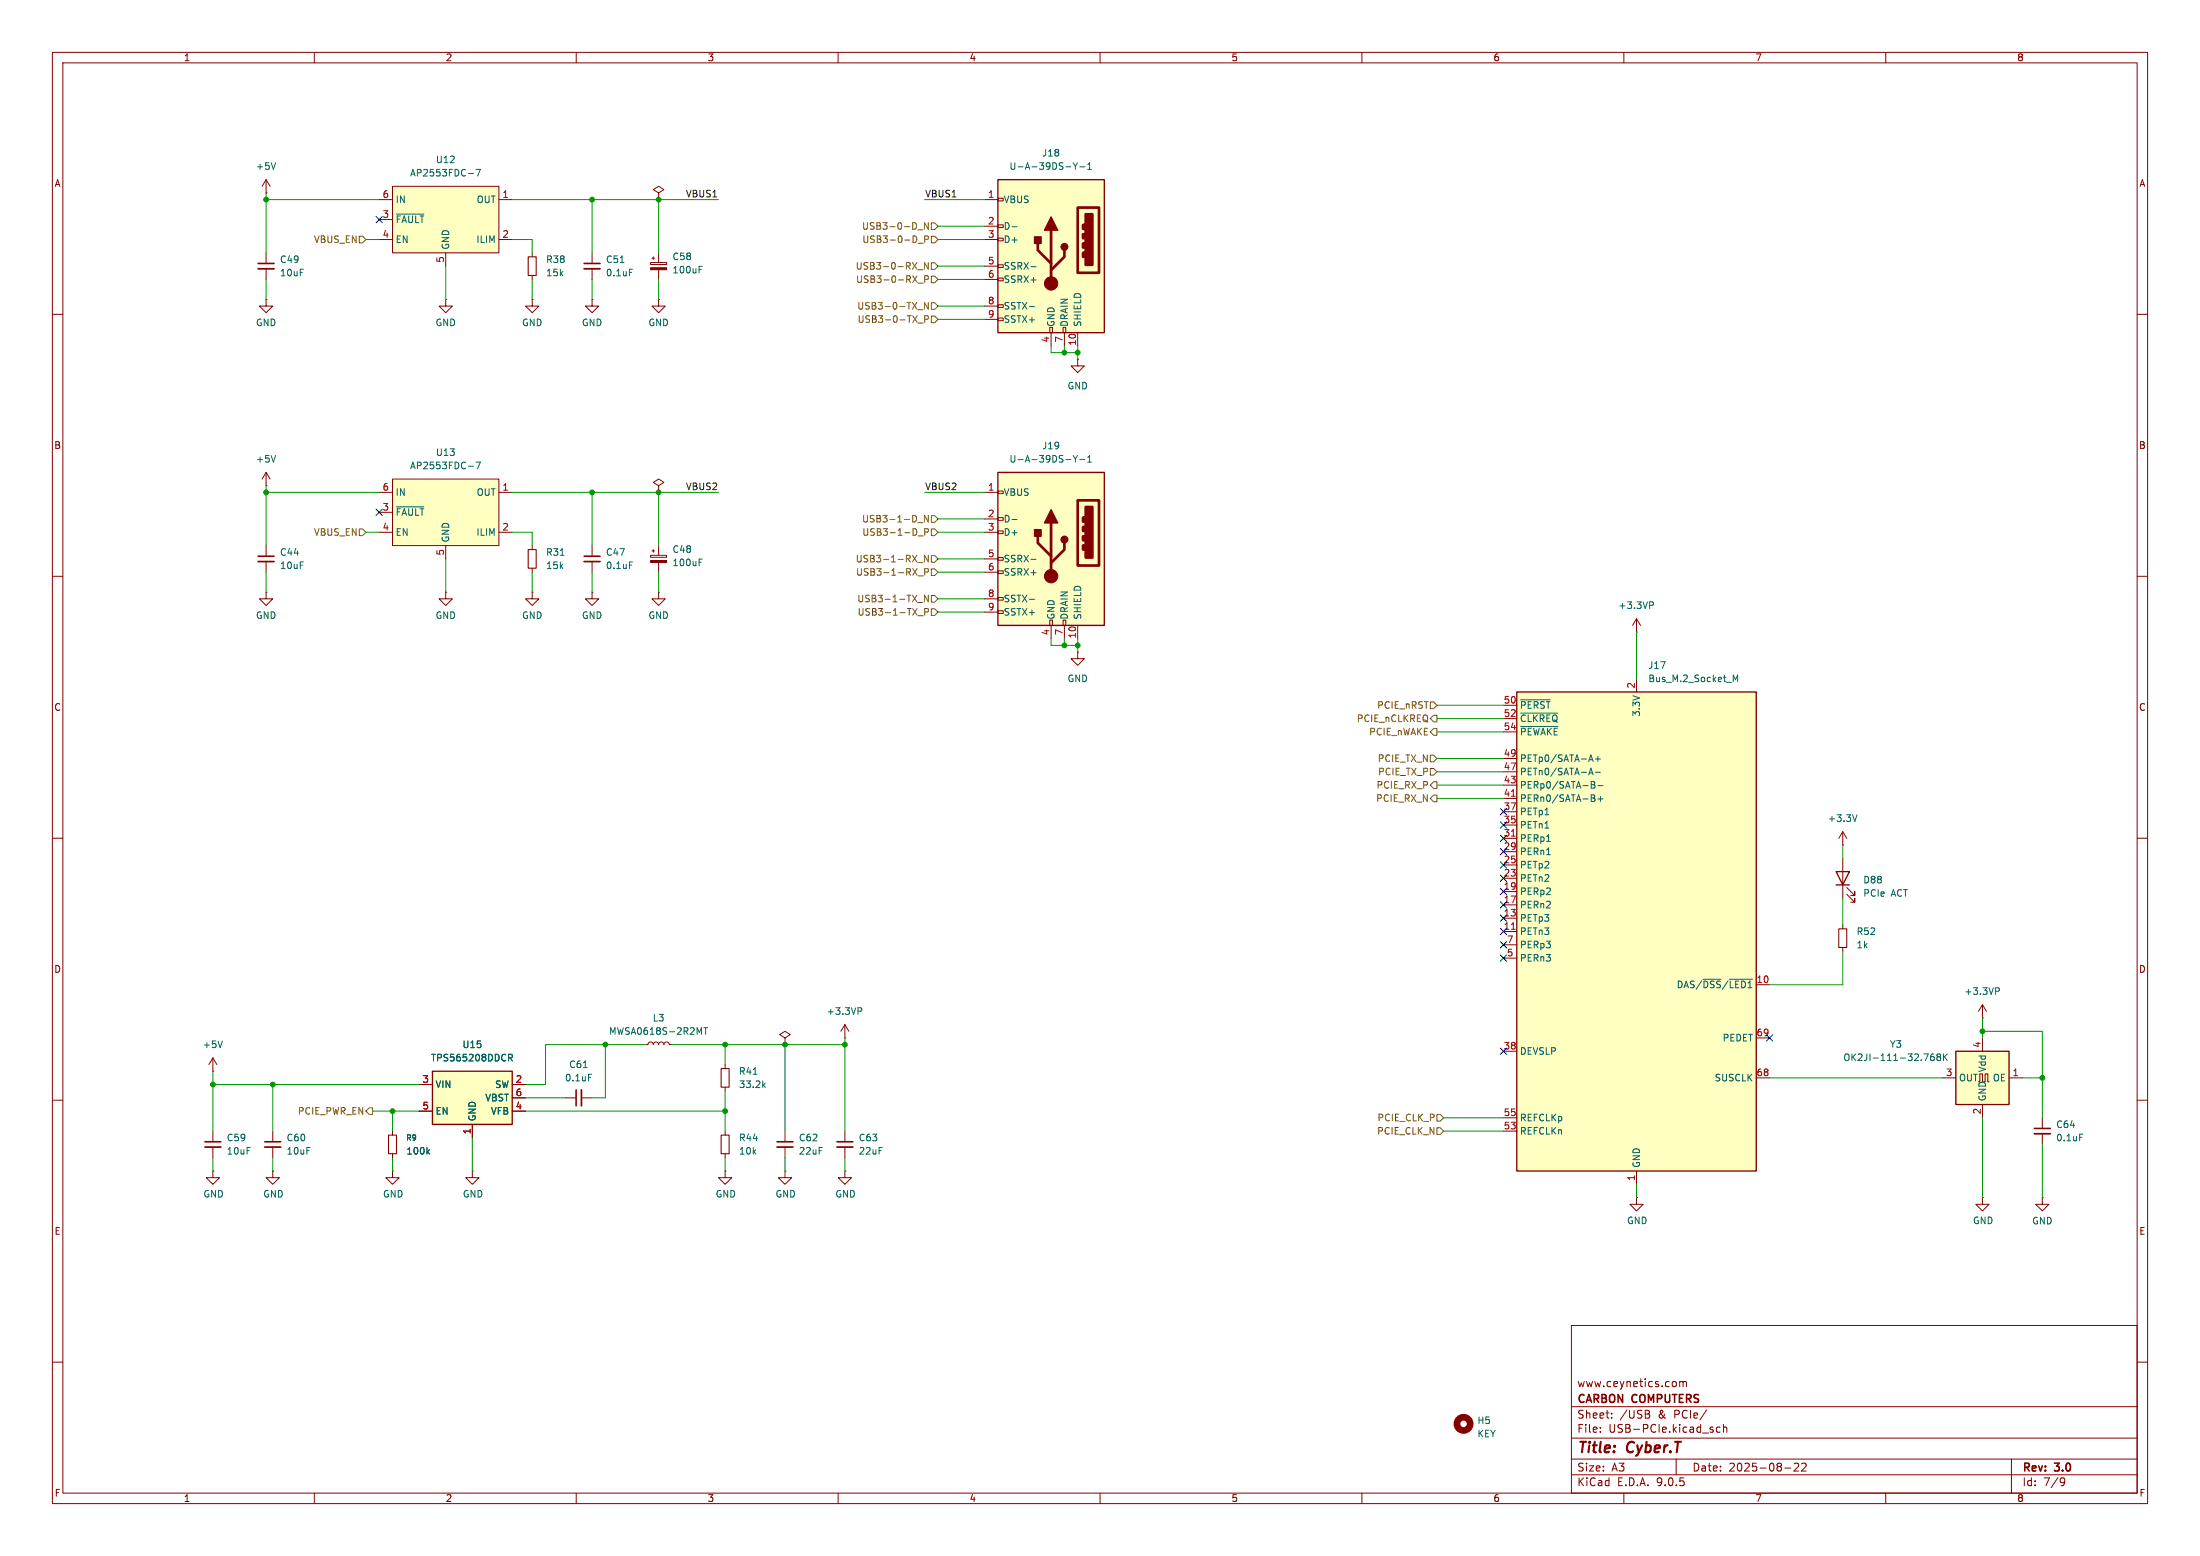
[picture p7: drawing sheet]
<svg xmlns="http://www.w3.org/2000/svg" width="420mm" height="297mm" viewBox="0 0 420 297" stroke-linecap="round" stroke-linejoin="round" font-family="sans-serif">
<g fill="none" stroke="#840000" stroke-width=".19">
<path d="M10 10h400v277h-400zM12 12h396v273h-396zM60 10v2M110 10v2M160 10v2M210 10v2M260 10v2M310 10v2M360 10v2M101.6 48.3v.7M101.6 52.6v.7M113 57.2v1.2h-1.2l1.2 1.3 1.3-1.3h-1.3"/>
<path d="M113 57.2h.1M10 60h2M408 60h2M10 110h2M50.8 113v1.3h-1.3l1.3 1.3 1.3-1.3h-1.3M50.8 113h.1M101.6 104.1v.8M101.6 108.5v.7M408 110h2M10 160h2M351.8 158.8v2.5M351.8 158.8l-.8 1.2"/>
<path d="M351.8 158.8l.8 1.2M408 160h2M351.8 161.3h.1M351.8 163.8v7.7M351.8 176.5v.8M352.6 170.7l1.5 1.5v-.7v.7h-.8M352.6 169.4l1.5 1.5v-.7v.7h-.8M123.2 199.4h.5l.1-.4 .4-.1 .4 .1 .1 .4 .2-.4 .3-.1 .4 .1 .1 .4 .2-.4 .3-.1 .4 .1 .1 .4 .2-.4 .4-.1 .3 .1 .2 .4h.5M149.9 198.1l1-.6-1-.6-1.1 .6 1.1 .6v1.3M149.9 199.4h.1M351.8 180.8v.8M10 210h2"/>
<path d="M52.1 215.9v2M52.1 218.9v2.1M107.9 209.6h2.1M111 209.6h2M138.4 203.2v.8M138.4 207.5v.8M138.4 215.9v.8M408 210h2M74.9 223.5v1.3h1.3l-1.3 1.3-1.2-1.3h1.2M74.9 223.5h.1M138.4 223.5v1.3h1.3l-1.3 1.3-1.2-1.3h1.2M138.4 223.5h.1"/>
<path d="M138.4 220.2v.8M378.5 228.6v1.3h1.2l-1.2 1.2-1.3-1.2h1.3M378.5 228.6h.1M389.9 228.6v1.3h-1.3l1.3 1.2 1.3-1.2h-1.3M389.9 228.6h.1M300 253h108v32h-108zM10 260h2M300 278.5h108M300 274.5h108M300 268.5h108M305.5 273.2v.2M305.5 272.5v.1"/>
<path d="M307.7 270.5v.2M307.7 269.8v.1M314.6 269.9a.4 .4 0 0 1 .4 .4 .4 .4 0 0 1-.3 .4M314.7 269.3l.2 .2-.2 .3M319.9 263.8l.1 .2-.1 .6M320 278.5v3M320.7 263.8l.4-.1 .2 .2M320.7 263.7v1M321.3 263.9l.2-.2 .4 .1v.9M321.3 263.9v.8M325.8 269.1l-1.3 1.9M328.4 272.5l-.5-.1-.2 .3 .1 .6h.6"/>
<path d="M329 272.5l.2-.1 .4 .1 .1 .9M329 271.9v1.5M342.5 279.4l.6-.1 .2 .1 .1 .3-1 1.1h1M343.9 279.4l.6-.1 .2 .1 .1 .3-.9 1.1h.9M384 278.5v6.5M408 260h2M60 285v2M110 285v2M160 285v2M210 285v2M260 285v2M300 281.5h108"/>
<path d="M310 285v2M340.7 280.2h1.2M360 285v2M393.6 282.1l.5 .1a.99 .99 0 0 1-.4 1.4h-.3M394.2 282.7l-.3 .3h-.3"/>
</g>
<path d="M100.8 49h1.6v3.6h-1.6zM100.8 104.9h1.6v3.6h-1.6zM351 177.3h1.6v3.5h-1.6zM137.7 216.7h1.5v3.5h-1.5zM137.7 204h1.5v3.5h-1.5z" fill="none" stroke="#840000" stroke-width=".2"/>
<path d="M107 106h.7M354.5 155.5l-.4 1.3M133.5 197.1l.4-.9v1.2M134.3 196.2h.8M134.7 196.2v1.2M111.4 203.8h.7M112.3 205h.6M143.8 205h.7M145.7 207.1l.4 .5M146.1 206.7l-.5 .5" fill="none" stroke="#006464" stroke-width=".19"/>
<path d="M350.5 166.4h2.6l-1.3 2.5zM350.5 168.9h2.6" fill="none" stroke="#840000" stroke-width=".25"/>
<path d="M50.5 217.9h3.1M110 208v3.1" fill="none" stroke="#840000" stroke-width=".3"/>
<path d="M50.5 218.9h3.1M111 208v3.1" fill="none" stroke="#840000" stroke-width=".33"/>
<path d="M190.5 90.2h20.3v29.2h-20.3z" fill="#ffffc2"/>
<path d="M200.7 99.8v10.2M205.7 95.5h4.1v12.5h-4.1zM206.8 98.8h.2v.8h-.2zM198.1 102.4v1.2l2.6 2.6M203.2 103.6v1.3l-2.5 2.5M206.8 100.6h.2v.7h-.2zM206.8 102.4h.2v.7h-.2zM206.8 104.1h.2v.8h-.2z" fill="none" stroke="#840000" stroke-width=".51"/>
<path d="M207.3 96.8h1.2v9.6h-1.2z" fill="#840000" stroke="#840000" stroke-width=".51"/>
<g fill="none" stroke="#840000" stroke-width=".19">
<path d="M50.8 36.8h.1M50.8 34.3v2.5M50.8 34.3l-.8 1.3M50.8 34.3l.8 1.3M125.7 36.8l1-.6-1-.6-1 .6 1 .6v1.3M125.7 38.1h.1M85.1 57.2v1.2h-1.3l1.3 1.3 1.3-1.3h-1.3M85.1 57.2h.1M101.6 57.2v1.2h-1.3l1.3 1.3 1.3-1.3h-1.3M101.6 57.2h.1M124.2 50.1h3.1v.4h-3.1zM124.5 49.3h.5"/>
<path d="M124.7 49v.5M125.7 48.3v1.8M125.7 51.5v1.8M205.7 68.6v1.3h-1.2l1.2 1.2 1.3-1.2h-1.3M205.7 68.6h.1M188 94h2.5M188 99.1h2.5M190.5 93.7h1v.5h-1zM190.5 98.8h1v.5h-1zM50.8 104.1v2.1M50.8 107.2v2M85.1 113v1.3h-1.3l1.3 1.3 1.3-1.3h-1.3"/>
<path d="M85.1 113h.1M113 104.1v2.1M113 107.2v2M124.2 106h3.1v.4h-3.1zM124.5 105.2h.5M124.7 104.9v.5M125.7 113v1.3h-1.2l1.2 1.3 1.3-1.3h-1.3M125.7 113h.1M125.7 104.1v1.9M125.7 107.4v1.8M188 101.6h2.5M188 106.7h2.5"/>
<path d="M188 109.2h2.5M188 114.3h2.5M188 116.8h2.5M190.5 101.3h1v.6h-1zM190.5 106.4h1v.5h-1zM190.5 109h1v.5h-1zM190.5 114h1v.6h-1zM190.5 116.6h1v.5h-1zM200.4 118.4h.5v1h-.5zM200.7 119.4v2.5M202.9 118.4h.6v1h-.6zM203.2 119.4v2.5"/>
<path d="M205.7 119.4v2.5M161.3 198.1h.1M161.3 195.6l-.8 1.3M161.3 195.6l.8 1.3M161.3 195.6v2.5M40.6 204.5h.1M40.6 201.9l-.7 1.3M40.6 201.9l.8 1.3M40.6 201.9v2.6M149.9 215.9v2M149.9 218.9v2.1M161.3 215.9v2"/>
<path d="M161.3 218.9v2.1M52.1 223.5v1.3h1.2l-1.2 1.3-1.3-1.3h1.3M52.1 223.5h.1M149.9 223.5v1.3h1.2l-1.2 1.3-1.3-1.3h1.3M149.9 223.5h.1M161.3 223.5v1.3h1.3l-1.3 1.3-1.3-1.3h1.3M161.3 223.5h.1M312.4 228.6v1.3h1.3l-1.3 1.2-1.3-1.2h1.3M312.4 228.6h.1"/>
</g>
<path d="M190.5 90.2h20.3v29.2h-20.3z" fill="none" stroke="#840000" stroke-width=".25"/>
<g fill="#840000" stroke="#840000" stroke-width=".25">
<path d="M200.7 97.3l1.2 2.5h-2.5z"/>
<path d="M197.5 101.1h1.3v1.3h-1.3z"/>
<circle cx="203.2" cy="103" r=".63"/>
</g>
<g fill="#840000" stroke="#840000" stroke-width=".19">
<path d="M124.2 107h3.1v.4h-3.1z"/>
<path d="M124.2 51.1h3.1v.4h-3.1z"/>
<circle cx="200.7" cy="110" r="1.27"/>
</g>
<g fill="none" stroke="#006464" stroke-width=".19">
<path d="M52.6 31.1l-.4 1.2M133.5 51.4h.4M133.5 50.8h.6M193.2 99.2h1M203.5 87.7h.9M204.9 86.9l.4 .7M205.3 87.6v.6M205.7 86.9l-.4 .7M206.1 87.7h1M207.6 88.2h.8M207.6 87.3l.4-.4v1.3M120.2 107.3h.6"/>
<path d="M133.5 107.3h.4M133.5 106.7h.6M196.5 114.4h1M196.8 106.8h1M42.5 198.7l-.5 1.3M163.8 192.3h.5l.2 .3-.1 .4h-.6"/>
</g>
<path d="M49.3 106.2h3M111.5 106.2h3.1M148.3 217.9h3.1M159.8 217.9h3" fill="none" stroke="#840000" stroke-width=".3"/>
<path d="M49.3 107.2h3M111.5 107.2h3.1M148.3 218.9h3.1M159.8 218.9h3" fill="none" stroke="#840000" stroke-width=".33"/>
<circle cx="279.4" cy="271.8" r="1.27" fill="none" stroke="#840000" stroke-width="1.3"/>
<path d="M74.9 35.6h20.3v12.7h-20.3z" fill="#ffffc2"/>
<path d="M72.4 38.1h2.5M74.9 35.6h20.3v12.7h-20.3zM95.2 38.1h2.6M50.8 48.3v2M50.8 51.3v2M72.4 41.9h2.5M72.4 45.7h2.5M85.1 48.3v2.5M95.2 45.7h2.6" fill="none" stroke="#840000" stroke-width=".19"/>
<path d="M89.4 33.1h1M90.9 32.3h.8l-.5 1.3M75.7 40.9h5.2" fill="none" stroke="#006464" stroke-width=".19"/>
<path d="M49.3 50.3h3" fill="none" stroke="#840000" stroke-width=".3"/>
<path d="M49.3 51.3h3" fill="none" stroke="#840000" stroke-width=".33"/>
<path d="M373.4 200.7h10.1v10.1h-10.1z" fill="#ffffc2"/>
<path d="M373.4 200.7h10.1v10.1h-10.1z" fill="none" stroke="#840000" stroke-width=".25"/>
<g fill="none" stroke="#840000" stroke-width=".19">
<path d="M50.8 57.2v1.2h-1.3l1.3 1.3 1.3-1.3h-1.3M50.8 57.2h.1M113 48.3v2M113 51.3v2M125.7 57.2v1.2h-1.2l1.2 1.3 1.3-1.3h-1.3M125.7 57.2h.1M50.8 92.7h.1M50.8 90.2l-.8 1.2M50.8 90.2l.8 1.2M50.8 90.2v2.5M125.7 92.7l1-.6-1-.7-1 .7 1 .6v1.3M125.7 94h.1"/>
<path d="M101.6 113v1.3h-1.3l1.3 1.3 1.3-1.3h-1.3M101.6 113h.1M113 113v1.3h-1.2l1.2 1.3 1.3-1.3h-1.3M113 113h.1M205.7 124.5v1.2h-1.2l1.2 1.3 1.3-1.3h-1.3M205.7 124.5h.1M378.5 194.3h.1M378.5 191.8v2.5M378.5 198.1v2.6M378.5 191.8l-.8 1.2M378.5 191.8l.7 1.2M370.8 205.7h2.6"/>
<path d="M377.7 206.5h.3v-1.5h.5v1.5h.5v-1.5h.5v1.5h.2M378.5 210.8v2.6M383.5 205.7h2.6M389.9 213.4v2M389.9 216.4v2"/>
</g>
<g fill="none" stroke="#006464" stroke-width=".19">
<path d="M118.4 50.1h.7M120.2 51.4h.6M52.6 86.9l-.4 1.3M381 188.5h.5l.2 .3-.1 .3-.6 .1M367.3 201.2h.8l-.5 1.2M369.1 201.2h-.3a.86 .86 0 0 0 0 1.2l.4-.1 .1-.4-.3-.2h-.3l-.2 .2M370 201.7l-.2-.2 .2-.3h.2l.3 .2-.3 .3M370 201.7l-.2 .3v.3l.2 .1h.4l.1-.2v-.2l-.3-.3M370 201.7h.2M371 201.2v1.2M371.2 201.7l.5 .7M371.7 201.2l-.7 .7"/>
<path d="M397 216.5h.6"/>
</g>
<path d="M111.5 50.3h3.1M388.4 215.4h3" fill="none" stroke="#840000" stroke-width=".3"/>
<path d="M111.5 51.3h3.1M388.4 216.4h3" fill="none" stroke="#840000" stroke-width=".33"/>
<path d="M74.9 91.4h20.3v12.7h-20.3z" fill="#ffffc2"/>
<path d="M72.4 94h2.5M72.4 97.8h2.5M74.9 91.4h20.3v12.7h-20.3zM95.2 94h2.6M72.4 101.6h2.5M85.1 104.1v2.6M95.2 101.6h2.6" fill="none" stroke="#840000" stroke-width=".19"/>
<path d="M75.7 96.7h5.2M89.4 89h1M90.9 88.2h.8l-.5 1.3" fill="none" stroke="#006464" stroke-width=".19"/>
<path d="M190.5 34.3h20.3v29.2h-20.3z" fill="#ffffc2"/>
<path d="M205.7 39.6h4.1v12.5h-4.1zM198.1 46.5v1.3l2.6 2.5M200.7 43.9v10.2M203.2 47.8v1.2l-2.5 2.6M206.8 42.9h.2v.8h-.2zM206.8 44.7h.2v.8h-.2zM206.8 46.5h.2v.7h-.2zM206.8 48.3h.2v.7h-.2z" fill="none" stroke="#840000" stroke-width=".51"/>
<path d="M207.3 40.9h1.2v9.6h-1.2z" fill="#840000" stroke="#840000" stroke-width=".51"/>
<g fill="none" stroke="#840000" stroke-width=".19">
<path d="M188 38.1h2.5M190.5 37.8h1v.6h-1zM188 43.2h2.5M188 45.7h2.5M188 50.8h2.5M188 53.3h2.5M188 58.4h2.5M190.5 42.9h1v.5h-1zM190.5 45.5h1v.5h-1zM190.5 50.5h1v.6h-1zM190.5 53.1h1v.5h-1zM190.5 58.2h1v.5h-1z"/>
<path d="M188 61h2.5M190.5 60.7h1v.5h-1zM200.4 62.5h.5v1h-.5zM200.7 63.5v2.5M202.9 62.5h.6v1h-.6zM203.2 63.5v2.5M205.7 63.5v2.5M312.4 118.1l-.7 1.3M312.4 118.1l.8 1.3M312.4 118.1v2.6M312.4 120.7h.1M40.6 215.9v2"/>
<path d="M40.6 218.9v2.1M40.6 223.5v1.3h1.3l-1.3 1.3-1.2-1.3h1.2M40.6 223.5h.1"/>
</g>
<path d="M190.5 34.3h20.3v29.2h-20.3z" fill="none" stroke="#840000" stroke-width=".25"/>
<g fill="#840000" stroke="#840000" stroke-width=".25">
<path d="M200.7 41.4l1.2 2.5h-2.5z"/>
<path d="M197.5 45.2h1.3v1.3h-1.3z"/>
<circle cx="203.2" cy="47.1" r=".63"/>
</g>
<circle cx="200.7" cy="54.1" r="1.27" fill="#840000" stroke="#840000" stroke-width=".19"/>
<path d="M203.5 31.8h.9M204.9 31.1l.4 .6M205.3 31.7v.6M205.7 31.1l-.4 .6M206.1 31.8h1M207.6 32.3h.8M207.6 31.4l.4-.3v1.2M193.2 43.3h1M196.5 58.5h1M196.8 50.9h1M314.9 114.9h.5l.3 .2-.2 .4h-.6" fill="none" stroke="#006464" stroke-width=".19"/>
<path d="M39.1 217.9h3.1" fill="none" stroke="#840000" stroke-width=".3"/>
<path d="M39.1 218.9h3.1" fill="none" stroke="#840000" stroke-width=".33"/>
<path d="M289.6 132.1h45.7v91.4h-45.7z" fill="#ffffc2"/>
<path d="M289.6 132.1h45.7v91.4h-45.7z" fill="none" stroke="#840000" stroke-width=".25"/>
<g fill="none" stroke="#840000" stroke-width=".19">
<path d="M287 134.6h2.6M287 137.2h2.6M287 139.7h2.6M312.4 129.5v2.6M287 144.8h2.6M287 147.3h2.6M287 149.9h2.6M287 152.4h2.6M287 154.9h2.6M287 157.5h2.6M287 160h2.6M287 162.6h2.6"/>
<path d="M287 165.1h2.6M287 167.6h2.6M287 170.2h2.6M287 172.7h2.6M287 175.3h2.6M287 177.8h2.6M287 180.3h2.6M287 182.9h2.6M335.3 188h2.5M335.3 198.1h2.5M287 200.7h2.6M287 213.4h2.6"/>
<path d="M287 215.9h2.6M335.3 205.7h2.5M90.2 223.5v1.3h1.2l-1.2 1.3-1.3-1.3h1.3M90.2 223.5h.1M312.4 223.5v2.6"/>
</g>
<g fill="none" stroke="#006464" stroke-width=".19">
<path d="M290.3 133.6h5.6M290.3 136.1h7.1M290.3 138.7h7.1M330.9 128.8l.4 1 .4-1v1.3M303.3 147.9l.4-1.3 .4 1.3M303.4 145h.6M303.4 147.5h.6M303.7 144.1l.4 1.3M303.8 149.2h.4l.2 .2-.2 .4 .2 .1 .1 .3-.2 .2h-.5zM303.8 151.7l.6 .1v.3l-.2 .2M303.8 149.8h.4M303.8 152.3h.4"/>
<path d="M304.2 152.3l.3 .3-.1 .3-.6 .1M304.6 144.9h.9M304.6 147.4h.9M305 144.4v1M305 150h1M305 152.5h1M305.5 152v1M295.2 160.6h.8M295.2 163.1h.8M325.1 186.9h3.5M330.1 186.9h4.4"/>
</g>
<path d="M288.5 152h.8M288.5 159.6h.8M288.5 177.4h.8" fill="none" stroke="#a90000" stroke-width=".19"/>
<path d="M82.5 204.5h15.3v10.1h-15.3z" fill="#ffffc2"/>
<path d="M82.5 204.5h15.3v10.1h-15.3z" fill="none" stroke="#840000" stroke-width=".25"/>
<path d="M74.9 215.9v.8M80 207h2.5M80 212.1h2.5M90.2 214.6v2.6M97.8 207h2.5M97.8 212.1h2.5M97.8 209.6h2.5M74.9 220.2v.8" fill="none" stroke="#840000" stroke-width=".19"/>
<path d="M81.6 219.8l.4 .5M82 219.4l-.5 .5M97.1 201.2h.5l.2 .3-.1 .3-.6 .1M97.4 201.9l.4 .6" fill="none" stroke="#006464" stroke-width=".19"/>
<path d="M74.2 216.7h1.5v3.5h-1.5z" fill="none" stroke="#840000" stroke-width=".2"/>
<g fill="none" stroke="#725600" stroke-width=".19">
<path d="M68.6 45.1h.6l.6 .6-.6 .7h-.6zM175.2 51.5h1M175.2 59.1h1M175.2 43.9h1M175.3 54h.9M175.3 46.4h.9M176.5 45.7l.6-.1 .2-.1-.1-.3-.7-.2v1.3M176.5 53.3h.6l.2-.2-.1-.3-.7-.2v1.3M177.2 42.5v1.3l-.7-1.3v1.3M177.2 50.1v1.3l-.7-1.3v1.3M177.2 57.7v1.3l-.7-1.3v1.3M177.8 50.2h.6l.7 .6-.7 .6h-.6z"/>
<path d="M177.8 52.7h.6l.7 .6-.7 .7h-.6zM177.8 57.8h.6l.7 .6-.7 .7h-.6zM177.8 45.1h.6l.7 .6-.7 .7h-.6zM177.8 42.5h.6l.7 .7-.7 .6h-.6zM175.3 61.7h.9M176.5 60.9h.6l.2-.2-.1-.3-.7-.1v1.2M177.8 60.3h.6l.7 .7-.7 .6h-.6zM175.2 99.8h1M177.2 98.4v1.2l-.7-1.2v1.2M177.8 98.4h.6l.7 .7-.7 .6h-.6zM68.6 101h.6l.6 .6-.6 .6h-.6zM175.2 115h1"/>
<path d="M175.2 107.4h1M175.3 117.5h.9M175.3 109.9h.9M175.3 102.3h.9M176.5 101.6l.6-.1 .2-.2-.1-.3-.7-.1v1.3M176.5 109.2l.6-.1 .2-.1-.1-.3-.7-.2v1.3M176.5 116.8h.6l.2-.2-.1-.3-.7-.2v1.3M177.2 106v1.3l-.7-1.3v1.3M177.2 113.6v1.3l-.7-1.3v1.3M177.8 113.7h.6l.7 .6-.7 .6h-.6zM177.8 116.2h.6l.7 .6-.7 .7h-.6zM177.8 106h.6l.7 .7-.7 .6h-.6z"/>
<path d="M177.8 108.6h.6l.7 .6-.7 .7h-.6zM177.8 101h.6l.7 .6-.7 .6h-.6zM273 134h.7l.6 .6-.6 .7h-.7zM273.7 136.5h.6v1.3h-.6l-.7-.6zM273.7 139.1h.6v1.2h-.6l-.7-.6zM273 144.1h.7l.6 .7-.6 .6h-.7zM273 146.7h.7l.6 .6-.6 .7h-.7zM273.7 151.8h.6v1.2h-.6l-.7-.6zM273.7 149.2h.6v1.3h-.6l-.7-.6zM70.5 211.5h.6v1.2h-.6l-.7-.6zM274.3 212.7h.7l.6 .7-.6 .6h-.7zM274.3 215.3h.7l.6 .6-.6 .6h-.7z"/>
</g>
<g fill="none" stroke="#009600" stroke-width=".19">
<path d="M50.8 36.8v11.5M50.8 38.1h21.6M97.8 38.1h39.4M113 38.1v10.2M125.7 38.1v10.2M176.5 38.1h11.5M50.8 53.3v3.9M69.8 45.7h2.6M85.1 50.8v6.4M97.8 45.7h3.8v2.6M101.6 53.3v3.9M113 53.3v3.9"/>
<path d="M125.7 53.3v3.9M179.1 58.4h8.9M179.1 43.2h8.9M179.1 45.7h8.9M179.1 50.8h8.9M179.1 53.3h8.9M179.1 61h8.9M200.7 66v1.3h5M203.2 66v1.3M205.7 66v2.6M50.8 92.7v11.4M50.8 94h21.6"/>
<path d="M97.8 94h39.4M113 94v10.1M125.7 94v10.1M176.5 94h11.5M179.1 99.1h8.9M50.8 109.2v3.8M69.8 101.6h2.6M85.1 106.7v6.3M97.8 101.6h3.8v2.5M101.6 109.2v3.8M113 109.2v3.8M125.7 109.2v3.8"/>
<path d="M179.1 101.6h8.9M179.1 109.2h8.9M179.1 106.7h8.9M179.1 116.8h8.9M179.1 114.3h8.9M200.7 121.9v1.3h5M203.2 121.9v1.3M205.7 121.9v2.6M274.3 139.7h12.7M274.3 137.2h12.7M274.3 134.6h12.7M312.4 120.7v8.8"/>
<path d="M274.3 152.4h12.7M274.3 144.8h12.7M274.3 147.3h12.7M274.3 149.9h12.7M351.8 161.3v2.5M351.8 171.5v5M115.6 199.4v10.2h-2.6M123.2 199.4h-19.1v7.6h-3.8M128.3 199.4h33M138.4 199.4v3.8M149.9 199.4v16.5M161.3 198.1v17.8"/>
<path d="M351.8 181.6v6.4h-14M378.5 196.9h11.4v16.5M378.5 194.3v3.8M40.6 207h39.4M40.6 204.5v11.4M52.1 207v8.9M71.1 212.1h8.9M74.9 212.1v3.8M90.2 217.2v6.3M100.3 212.1h38.1M100.3 209.6h7.6M138.4 208.3v7.6"/>
<path d="M275.6 215.9h11.4M275.6 213.4h11.4M337.8 205.7h33M378.5 213.4v15.2M386.1 205.7h3.8M389.9 218.4v10.2M40.6 221v2.5M52.1 221v2.5M74.9 221v2.5M138.4 221v2.5M149.9 221v2.5M161.3 221v2.5"/>
<path d="M312.4 226.1v2.5"/>
</g>
<g fill="none" stroke="#000084" stroke-width=".19">
<path d="M71.8 41.3l1.2 1.2M73 41.3l-1.2 1.2M71.8 97.2l1.2 1.2M73 97.2l-1.2 1.2M286.4 156.9l1.2 1.2M286.4 154.3l1.2 1.2M286.4 159.4l1.2 1.2M287.6 156.9l-1.2 1.2M287.6 154.3l-1.2 1.2M287.6 159.4l-1.2 1.2M286.4 177.2l1.2 1.2M286.4 162l1.2 1.2"/>
<path d="M286.4 167l1.2 1.2M286.4 169.6l1.2 1.2M286.4 172.1l1.2 1.2M286.4 174.7l1.2 1.2M286.4 179.7l1.2 1.2M286.4 164.5l1.2 1.2M287.6 177.2l-1.2 1.2M287.6 162l-1.2 1.2M287.6 167l-1.2 1.2M287.6 169.6l-1.2 1.2M287.6 172.1l-1.2 1.2M287.6 174.7l-1.2 1.2"/>
<path d="M287.6 179.7l-1.2 1.2M287.6 164.5l-1.2 1.2M286.4 182.3l1.2 1.2M287.6 182.3l-1.2 1.2M337.2 197.5l1.2 1.2M338.4 197.5l-1.2 1.2M286.4 200.1l1.2 1.2M287.6 200.1l-1.2 1.2"/>
</g>
<g fill="#009600" stroke="#009600" stroke-width=".19">
<circle cx="149.9" cy="199.4" r=".46"/>
<circle cx="138.4" cy="199.4" r=".46"/>
<circle cx="138.4" cy="212.1" r=".46"/>
<circle cx="115.6" cy="199.4" r=".46"/>
<circle cx="161.3" cy="199.4" r=".46"/>
<circle cx="378.5" cy="196.9" r=".46"/>
<circle cx="389.9" cy="205.7" r=".46"/>
<circle cx="113" cy="38.1" r=".46"/>
<circle cx="125.7" cy="38.1" r=".46"/>
<circle cx="50.8" cy="38.1" r=".46"/>
<circle cx="205.7" cy="67.3" r=".46"/>
<circle cx="205.7" cy="123.2" r=".46"/>
<circle cx="203.2" cy="123.2" r=".46"/>
<circle cx="203.2" cy="67.3" r=".46"/>
<circle cx="113" cy="94" r=".46"/>
<circle cx="50.8" cy="94" r=".46"/>
<circle cx="125.7" cy="94" r=".46"/>
<circle cx="74.9" cy="212.1" r=".46"/>
<circle cx="40.6" cy="207" r=".46"/>
<circle cx="52.1" cy="207" r=".46"/>
</g>
<g font-size="2.8" fill="#840000">
<text x="301" y="277.9">Title:</text>
<text x="310.6" y="277.9">Cyber.T</text>
</g>
<g font-size="2.1" fill="#840000">
<text x="301" y="268.2">CARBON</text>
<text x="301" y="265">www.ceynetics.com</text>
<text x="311.7" y="268.2">COMPUTERS</text>
<text x="301" y="273.7">File:</text>
<text x="301" y="271">Sheet:</text>
<text x="307.1" y="273.7">USB-PCIe.kicad_sch</text>
<text x="309.2" y="271">/USB</text>
<text x="316.6" y="271">&amp;</text>
<text x="319.7" y="271">PCIe/</text>
<text x="301" y="281.1">Size:</text>
<text x="307.6" y="281.1">A3</text>
<text x="323" y="281.1">Date:</text>
<text x="330" y="281.1">2025-08-22</text>
<text x="386" y="281.3">Rev:</text>
<text x="392.4" y="281.3">3.0</text>
<text x="301" y="283.9">KiCad</text>
<text x="308.7" y="283.9">E.D.A.</text>
<text x="316.3" y="283.9">9.0.5</text>
<text x="386" y="283.9">Id:</text>
<text x="390.1" y="283.9">7/9</text>
</g>
<g font-size="1.8" fill="#840000">
<text x="35" y="11.9">1</text>
<text x="85" y="11.9">2</text>
<text x="135" y="11.9">3</text>
<text x="185" y="11.9">4</text>
<text x="235" y="11.9">5</text>
<text x="285" y="11.9">6</text>
<text x="335" y="11.9">7</text>
<text x="385" y="11.9">8</text>
<text x="10.3" y="35.9">A</text>
<text x="408.3" y="35.9">A</text>
<text x="10.3" y="85.9">B</text>
<text x="408.2" y="85.9">B</text>
<text x="10.3" y="135.9">C</text>
<text x="408.2" y="135.9">C</text>
<text x="10.3" y="185.9">D</text>
<text x="408.2" y="185.9">D</text>
<text x="10.3" y="235.9">E</text>
<text x="408.3" y="235.9">E</text>
<text x="10.3" y="285.9">F</text>
<text x="35" y="286.9">1</text>
<text x="85" y="286.9">2</text>
<text x="135" y="286.9">3</text>
<text x="185" y="286.9">4</text>
<text x="235" y="286.9">5</text>
<text x="285" y="286.9">6</text>
<text x="335" y="286.9">7</text>
<text x="385" y="286.9">8</text>
<text x="408.3" y="285.9">F</text>
</g>
<g font-size="1.8" fill="#006464">
<text x="48.8" y="32.6">+5V</text>
<text x="78.2" y="33.9">AP2553FDC-7</text>
<text x="83.1" y="31.3">U12</text>
<text x="192.6" y="32.6">U-A-39DS-Y-1</text>
<text x="198.9" y="30.1">J18</text>
<text x="75.4" y="39">IN</text>
<text x="90.9" y="39">OUT</text>
<text x="191.5" y="39">VBUS</text>
<text x="75.4" y="42.8">~{FAULT}</text>
<text x="75.4" y="46.6">EN</text>
<text x="86" y="47.8" transform="rotate(-90 86 47.8)">GND</text>
<text x="90.8" y="46.6">ILIM</text>
<text x="191.5" y="44">D-</text>
<text x="191.5" y="46.6">D+</text>
<text x="53.3" y="50.4">C49</text>
<text x="53.3" y="52.9">10uF</text>
<text x="104.1" y="52.9">15k</text>
<text x="104.1" y="50.4">R38</text>
<text x="115.6" y="50.4">C51</text>
<text x="115.6" y="52.9">0.1uF</text>
<text x="128.3" y="52.4">100uF</text>
<text x="128.3" y="49.8">C58</text>
<text x="191.5" y="51.7">SSRX-</text>
<text x="191.5" y="54.2">SSRX+</text>
<text x="191.5" y="59.3">SSTX-</text>
<text x="48.8" y="62.5">GND</text>
<text x="83.1" y="62.5">GND</text>
<text x="99.6" y="62.5">GND</text>
<text x="111" y="62.5">GND</text>
<text x="123.7" y="62.5">GND</text>
<text x="191.5" y="61.8">SSTX+</text>
<text x="201.5" y="62.5" transform="rotate(-90 201.5 62.5)">GND</text>
<text x="204.1" y="62.5" transform="rotate(-90 204.1 62.5)">DRAIN</text>
<text x="206.6" y="62.5" transform="rotate(-90 206.6 62.5)">SHIELD</text>
<text x="203.7" y="74.5">GND</text>
<text x="48.8" y="88.5">+5V</text>
<text x="78.2" y="89.8">AP2553FDC-7</text>
<text x="83.1" y="87.2">U13</text>
<text x="192.6" y="88.5">U-A-39DS-Y-1</text>
<text x="198.9" y="86">J19</text>
<text x="75.4" y="94.8">IN</text>
<text x="90.9" y="94.8">OUT</text>
<text x="191.5" y="94.8">VBUS</text>
<text x="75.4" y="98.7">~{FAULT}</text>
<text x="191.5" y="99.9">D-</text>
<text x="53.3" y="106.3">C44</text>
<text x="75.4" y="102.5">EN</text>
<text x="86" y="103.6" transform="rotate(-90 86 103.6)">GND</text>
<text x="90.8" y="102.5">ILIM</text>
<text x="104.1" y="106.3">R31</text>
<text x="115.6" y="106.3">C47</text>
<text x="128.3" y="105.7">C48</text>
<text x="191.5" y="102.5">D+</text>
<text x="191.5" y="107.5">SSRX-</text>
<text x="53.3" y="108.8">10uF</text>
<text x="104.1" y="108.8">15k</text>
<text x="115.6" y="108.8">0.1uF</text>
<text x="128.3" y="108.3">100uF</text>
<text x="191.5" y="110.1">SSRX+</text>
<text x="48.8" y="118.3">GND</text>
<text x="83.1" y="118.3">GND</text>
<text x="99.6" y="118.3">GND</text>
<text x="111" y="118.3">GND</text>
<text x="123.7" y="118.3">GND</text>
<text x="191.5" y="115.2">SSTX-</text>
<text x="191.5" y="117.7">SSTX+</text>
<text x="201.5" y="118.4" transform="rotate(-90 201.5 118.4)">GND</text>
<text x="204.1" y="118.4" transform="rotate(-90 204.1 118.4)">DRAIN</text>
<text x="206.6" y="118.4" transform="rotate(-90 206.6 118.4)">SHIELD</text>
<text x="308.8" y="116.4">+3.3VP</text>
<text x="203.7" y="130.4">GND</text>
<text x="314.6" y="130.4">Bus_M.2_Socket_M</text>
<text x="314.6" y="127.9">J17</text>
<text x="290.1" y="135.5">~{PERST}</text>
<text x="313.3" y="136.9" transform="rotate(-90 313.3 136.9)">3.3V</text>
<text x="290.1" y="138">~{CLKREQ}</text>
<text x="290.1" y="140.6">~{PEWAKE}</text>
<text x="290.1" y="145.6">PETp0/SATA-A+</text>
<text x="290.1" y="148.2">PETn0/SATA-A-</text>
<text x="290.1" y="150.7">PERp0/SATA-B-</text>
<text x="290.1" y="153.3">PERn0/SATA-B+</text>
<text x="290.1" y="155.8">PETp1</text>
<text x="290.1" y="158.3">PETn1</text>
<text x="290.1" y="160.9">PERp1</text>
<text x="348.8" y="157.1">+3.3V</text>
<text x="290.1" y="163.4">PERn1</text>
<text x="290.1" y="166">PETp2</text>
<text x="290.1" y="168.5">PETn2</text>
<text x="290.1" y="171">PERp2</text>
<text x="290.1" y="173.6">PERn2</text>
<text x="355.6" y="168.8">D88</text>
<text x="355.6" y="171.4">PCIe</text>
<text x="361" y="171.4">ACT</text>
<text x="290.1" y="176.1">PETp3</text>
<text x="290.1" y="178.7">PETn3</text>
<text x="354.3" y="178.7">R52</text>
<text x="290.1" y="181.2">PERp3</text>
<text x="290.1" y="183.7">PERn3</text>
<text x="354.3" y="181.2">1k</text>
<text x="320" y="188.8">DAS/~{DSS}/~{LED1}</text>
<text x="374.9" y="190.1">+3.3VP</text>
<text x="116.2" y="197.7">MWSA0618S-2R2MT</text>
<text x="124.5" y="195.2">L3</text>
<text x="157.7" y="193.9">+3.3VP</text>
<text x="38.6" y="200.3">+5V</text>
<text x="82.2" y="202.8">TPS565208DDCR</text>
<text x="88.2" y="200.3">U15</text>
<text x="290.1" y="201.5">DEVSLP</text>
<text x="328.8" y="199">PEDET</text>
<text x="351.8" y="202.7">OK2JI-111-32.768K</text>
<text x="360.7" y="200.2">Y3</text>
<text x="83.1" y="207.9">VIN</text>
<text x="94.4" y="207.9">SW</text>
<text x="107.8" y="206.6">0.1uF</text>
<text x="108.6" y="204.1">C61</text>
<text x="141" y="205.3">R41</text>
<text x="141" y="207.9">33.2k</text>
<text x="327.3" y="206.6">SUSCLK</text>
<text x="373.9" y="206.6">OUT</text>
<text x="379.3" y="204.8" transform="rotate(-90 379.3 204.8)">Vdd</text>
<text x="380.3" y="206.6">OE</text>
<text x="83.1" y="213">EN</text>
<text x="91" y="214.1" transform="rotate(-90 91 214.1)">GND</text>
<text x="92.5" y="210.4">VBST</text>
<text x="93.6" y="213">VFB</text>
<text x="290.1" y="214.2">REFCLKp</text>
<text x="379.3" y="210.3" transform="rotate(-90 379.3 210.3)">GND</text>
<text x="392.4" y="215.5">C64</text>
<text x="43.2" y="218">C59</text>
<text x="43.2" y="220.6">10uF</text>
<text x="54.6" y="218">C60</text>
<text x="54.6" y="220.6">10uF</text>
<text x="77.5" y="220.6">100k</text>
<text x="141" y="220.6">10k</text>
<text x="141" y="218">R44</text>
<text x="152.4" y="218">C62</text>
<text x="152.4" y="220.6">22uF</text>
<text x="163.8" y="218">C63</text>
<text x="163.8" y="220.6">22uF</text>
<text x="290.1" y="216.8">REFCLKn</text>
<text x="392.4" y="218">0.1uF</text>
<text x="313.3" y="223" transform="rotate(-90 313.3 223)">GND</text>
<text x="38.7" y="228.8">GND</text>
<text x="50.2" y="228.8">GND</text>
<text x="73" y="228.8">GND</text>
<text x="88.3" y="228.8">GND</text>
<text x="136.5" y="228.8">GND</text>
<text x="148" y="228.8">GND</text>
<text x="159.4" y="228.8">GND</text>
<text x="310.5" y="233.9">GND</text>
<text x="376.6" y="233.9">GND</text>
<text x="387.9" y="233.9">GND</text>
<text x="281.9" y="272">H5</text>
<text x="281.9" y="274.5">KEY</text>
</g>
<g font-size="1.8" fill="#a90000">
<text x="73" y="37.8">6</text>
<text x="73" y="41.7">3</text>
<text x="95.8" y="37.8">1</text>
<text x="188.5" y="37.8">1</text>
<text x="73" y="45.5">4</text>
<text x="95.8" y="45.5">2</text>
<text x="188.5" y="42.9">2</text>
<text x="188.5" y="45.5">3</text>
<text x="84.8" y="50.2" transform="rotate(-90 84.8 50.2)">5</text>
<text x="188.5" y="50.5">5</text>
<text x="188.5" y="53.1">6</text>
<text x="188.5" y="58.2">8</text>
<text x="188.5" y="60.7">9</text>
<text x="200.4" y="65.5" transform="rotate(-90 200.4 65.5)">4</text>
<text x="202.9" y="65.5" transform="rotate(-90 202.9 65.5)">7</text>
<text x="205.5" y="66.1" transform="rotate(-90 205.5 66.1)">10</text>
<text x="73" y="93.7">6</text>
<text x="95.8" y="93.7">1</text>
<text x="188.5" y="93.7">1</text>
<text x="73" y="97.5">3</text>
<text x="73" y="101.3">4</text>
<text x="95.8" y="101.3">2</text>
<text x="188.5" y="98.8">2</text>
<text x="188.5" y="101.3">3</text>
<text x="84.8" y="106.1" transform="rotate(-90 84.8 106.1)">5</text>
<text x="188.5" y="106.4">5</text>
<text x="188.5" y="109">6</text>
<text x="188.5" y="114">8</text>
<text x="188.5" y="116.6">9</text>
<text x="200.4" y="121.4" transform="rotate(-90 200.4 121.4)">4</text>
<text x="202.9" y="121.4" transform="rotate(-90 202.9 121.4)">7</text>
<text x="205.5" y="122" transform="rotate(-90 205.5 122)">10</text>
<text x="312.2" y="131.5" transform="rotate(-90 312.2 131.5)">2</text>
<text x="287" y="134.4">50</text>
<text x="287" y="136.9">52</text>
<text x="287" y="139.4">54</text>
<text x="287" y="144.5">49</text>
<text x="287" y="147.1">47</text>
<text x="287" y="149.6">43</text>
<text x="287" y="152.1">41</text>
<text x="287" y="154.7">37</text>
<text x="287" y="157.2">35</text>
<text x="287" y="159.8">31</text>
<text x="287" y="162.3">29</text>
<text x="287" y="164.8">25</text>
<text x="287" y="167.4">23</text>
<text x="287" y="169.9">19</text>
<text x="287" y="172.5">17</text>
<text x="287" y="175">13</text>
<text x="287" y="177.5">11</text>
<text x="287.6" y="180.1">7</text>
<text x="287.6" y="182.6">5</text>
<text x="335.2" y="187.7">10</text>
<text x="335.2" y="197.9">69</text>
<text x="287" y="200.4">38</text>
<text x="378.2" y="200.1" transform="rotate(-90 378.2 200.1)">4</text>
<text x="80.6" y="206.8">3</text>
<text x="98.4" y="206.8">2</text>
<text x="98.4" y="209.3">6</text>
<text x="335.2" y="205.5">68</text>
<text x="371.4" y="205.5">3</text>
<text x="384.1" y="205.5">1</text>
<text x="80.6" y="211.8">5</text>
<text x="98.4" y="211.8">4</text>
<text x="287" y="213.1">55</text>
<text x="287" y="215.6">53</text>
<text x="378.2" y="212.8" transform="rotate(-90 378.2 212.8)">2</text>
<text x="89.9" y="216.6" transform="rotate(-90 89.9 216.6)">1</text>
<text x="312.2" y="225.5" transform="rotate(-90 312.2 225.5)">1</text>
</g>
<g font-size="1.8" fill="#0f0f0f">
<text x="130.8" y="37.8">VBUS1</text>
<text x="176.5" y="37.8">VBUS1</text>
<text x="130.8" y="93.6">VBUS2</text>
<text x="176.5" y="93.6">VBUS2</text>
</g>
<g font-size="1.8" fill="#725600">
<text x="59.8" y="46.6">VBUS_EN</text>
<text x="164.5" y="44">USB3-0-D_N</text>
<text x="164.5" y="46.6">USB3-0-D_P</text>
<text x="163.3" y="51.7">USB3-0-RX_N</text>
<text x="163.3" y="54.2">USB3-0-RX_P</text>
<text x="163.6" y="59.3">USB3-0-TX_N</text>
<text x="163.6" y="61.8">USB3-0-TX_P</text>
<text x="164.5" y="99.9">USB3-1-D_N</text>
<text x="59.8" y="102.5">VBUS_EN</text>
<text x="163.3" y="107.5">USB3-1-RX_N</text>
<text x="164.5" y="102.5">USB3-1-D_P</text>
<text x="163.3" y="110.1">USB3-1-RX_P</text>
<text x="163.6" y="115.2">USB3-1-TX_N</text>
<text x="163.6" y="117.7">USB3-1-TX_P</text>
<text x="262.8" y="135.5">PCIE_nRST</text>
<text x="258.9" y="138">PCIE_nCLKREQ</text>
<text x="261.3" y="140.6">PCIE_nWAKE</text>
<text x="262.9" y="145.6">PCIE_TX_N</text>
<text x="263" y="148.2">PCIE_TX_P</text>
<text x="262.6" y="153.3">PCIE_RX_N</text>
<text x="262.7" y="150.7">PCIE_RX_P</text>
<text x="56.8" y="213">PCIE_PWR_EN</text>
<text x="262.9" y="214.2">PCIE_CLK_P</text>
<text x="262.8" y="216.8">PCIE_CLK_N</text>
</g>
<text font-size="1.4" fill="#006464" x="77.4" y="217.9">R9</text>
</svg>
